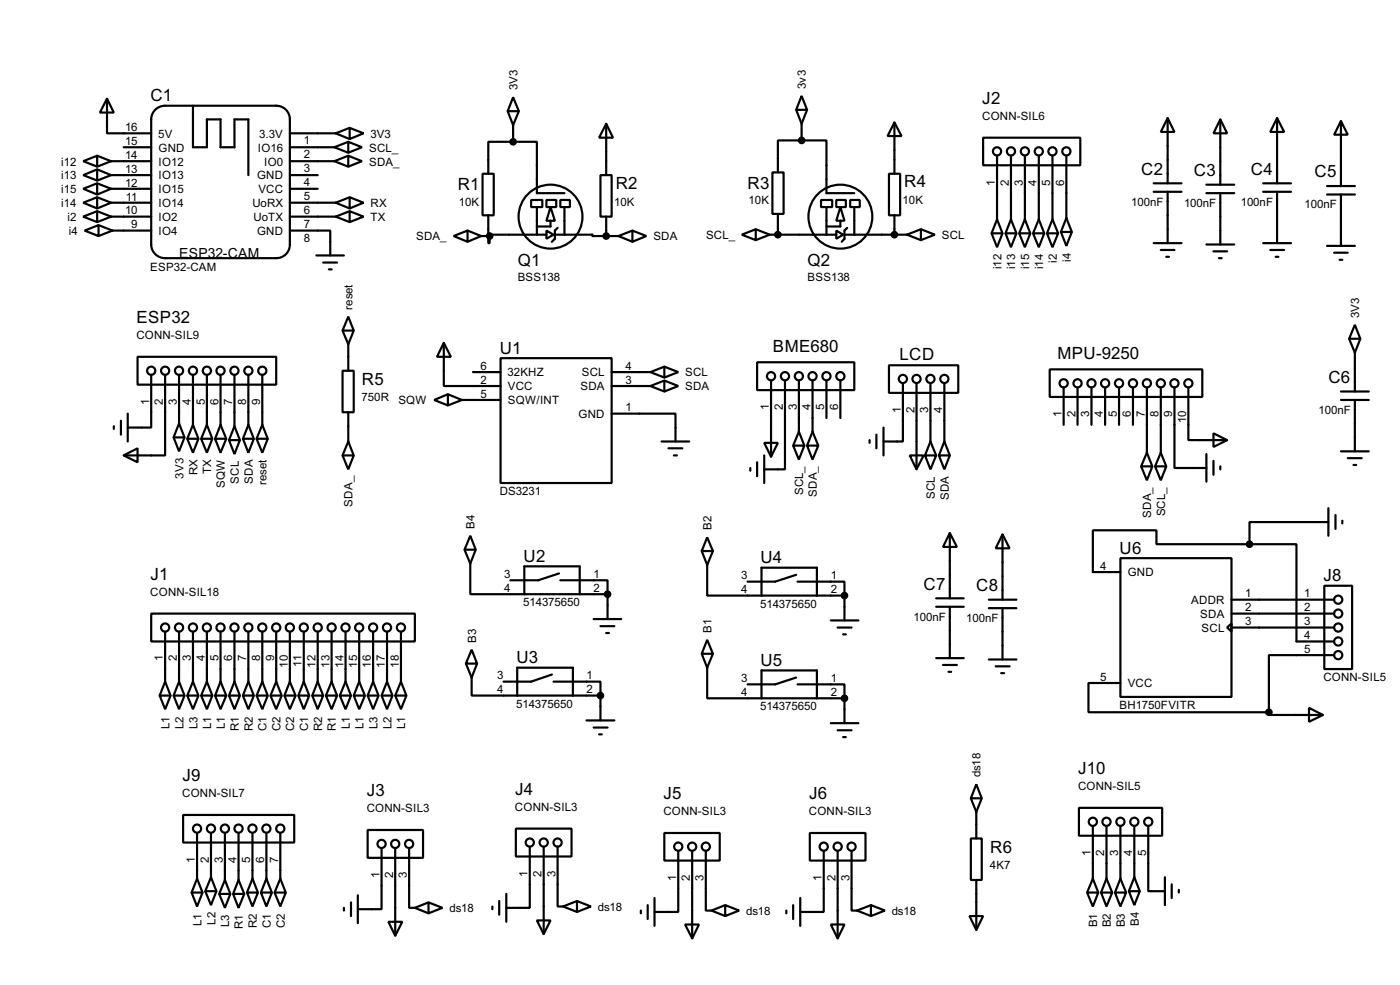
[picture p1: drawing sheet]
<svg xmlns="http://www.w3.org/2000/svg" width="256mm" height="180mm" viewBox="0 0 256 180" stroke-linecap="round" stroke-linejoin="round" font-family="sans-serif">
<g fill="none" stroke="#000" stroke-width=".4">
<path d="M19.6 18.1l1.3 2.5h-2.6zM19.6 18.1v6.3h8.1M35.4 19.4v7.6h2.5v-5.1h2.5v5.1h2.6v-5.1h2.5v10.2M94 17.8l1.1 2.6h-2.1zM146.9 17.6l1 2.5h-2zM15.3 29.5l2.5-1v2zM15.3 32.1l2.5-1.1v2.1zM15.3 34.6l2.5-1v2zM15.3 37.1l2.5-1v2.1zM15.3 39.7l2.5-1v2zM17.8 28.5l2.6 1M17.8 31l2.6 1.1"/>
<path d="M17.8 33.6l2.6 1M17.8 36.1l2.6 1M17.8 38.7l2.6 1M20.4 37.1h7.3M20.4 39.7h7.3M20.4 29.5h7.3M20.4 32.1h7.3M20.4 34.6h7.3M20.4 29.5l-2.6 1M20.4 32.1l-2.6 1M20.4 34.6l-2.6 1M20.4 37.1l-2.6 1.1"/>
<path d="M20.4 39.7l-2.6 1M22.7 27h5M28.3 20.3a2.57 2.57 0 0 1 2-.9h20.3a2.48 2.48 0 0 1 2.5 2.5v22.9a2.48 2.48 0 0 1-2.5 2.5h-20.3a2.52 2.52 0 0 1-2.6-2.5v-22.9l.1-.6zM53.1 37.1h8.4M53.1 39.7h8.4M53.1 29.5h8.2M53.1 27h8.2M53.1 32.1h5.1M53.1 34.6h5.1M53.1 24.4h8.4M61.3 29.5l2.5 1M61.3 27l2.5 1"/>
<path d="M61.5 37.1l2.6 1.1M61.5 39.7l2.6 1M61.5 24.4l2.6 1.1M63.8 28.5l2.5 1-2.5 1zM63.8 26l2.5 1-2.5 1zM63.8 28.5l-2.5 1M63.8 26l-2.5 1M64.1 36.1l2.5 1-2.5 1.1zM64.1 38.7l2.5 1-2.5 1zM64.1 23.4l2.5 1-2.5 1.1zM64.1 36.1l-2.6 1M64.1 38.7l-2.6 1"/>
<path d="M64.1 23.4l-2.6 1M88.4 31.8h2.1v7.6h-2.1zM89.5 39.4v5.1h.2v-1.3M93 20.4l1 2.5M94 26h4.4v9.4h5M94 26h-4.5v5.8M94 22.9v3.1M95.1 20.4l-1.1 2.5M97.3 36.6h2.1v1.3h-2.1zM98.4 37.9v5.1M100.1 36.6h1.8v1.3h-1.8zM100.9 37.9l.8 2.5h-1.6z"/>
<path d="M102.7 36.6h1.7v1.3h-1.7zM103.4 37.9v5.1M110 32.1h2.1v7.6h-2.1zM111.1 22.7l1.2 2.5h-2.5zM111.1 22.7v9.4M111.1 39.7v3.5M141.5 31.6h2.1v7.6h-2.1zM142.5 39.2v3.8M145.9 20.1l1 2.6M146.9 25.7h4.5v9.7h5.1M146.9 25.7h-4.4v5.9M146.9 22.7v3"/>
<path d="M147.9 20.1l-1 2.6M150.4 36.6h2.1v1.3h-2.1zM151.4 37.9v5.1M153.2 36.6h1.8v1.3h-1.8zM154 37.9l.7 2.5h-1.5zM155.8 36.6h1.7v1.3h-1.7zM156.5 37.9v5.1M162.9 31.8h2v7.6h-2zM163.9 22.4l1.3 2.5h-2.6zM163.9 22.4v9.4M163.9 39.4v3.6M180.1 25.2h17.8v5.1h-17.8z"/>
<path d="M182.7 28.5v11.7M185.2 28.5v11.7M187.8 28.5v11.7M190.3 28.5v11.7M192.8 28.5v11.7M195.4 28.5v11.4M195.4 39.9l1 2.6M195.4 39.9l-1 2.6M211.4 35.1h5.1M211.4 33.6h5.1M213.9 21.6l1.3 2.6h-2.5zM213.9 21.6v12"/>
<path d="M213.9 35.1v9.4M221 35.4h5.1M221 33.8h5.1M223.6 21.9l1.2 2.5h-2.5zM223.6 21.9v11.9M223.6 35.4v9.4M231.4 35.1h5.1M231.4 33.6h5.1M234 21.6l1.3 2.6h-2.6zM234 21.6v12M234 35.1v9.4M243.1 35.6h5.1"/>
<path d="M243.1 34.1h5.1M245.7 22.2l1.2 2.5h-2.5zM245.7 22.2v11.9M245.7 35.6v9.4M15.5 42.2l2.6-1v2zM18.1 41.2l2.5 1M20.6 42.2h7.1M20.6 42.2l-2.5 1M53.1 42.2h7.4v4.6M58 46.8h5M59.2 48.1h2.6M60.3 49.3h.5"/>
<path d="M63.8 58l1 2.5h-2zM83.1 43.2l2.6-1v2.1zM85.7 42.2l2.5 1M88.2 43.2h1.5M88.2 43.2l-2.5 1.1M100.1 42.2l1.3 .8-1.3 .7zM100.1 43h-10.4v.2M100.9 40.4v1.1h-2.5M101.7 43h4M102.2 41.7l-.5 .5v1.5l-.6 .6M106 43h2.5v.2h2.6M111.1 43.2h2.2"/>
<path d="M113.3 43.2l2.6 1.1M115.9 42.2l2.5 1-2.5 1.1zM115.9 42.2l-2.6 1M135.9 43l2.6-1v2zM138.5 42l2.5 1M141 43h12.2M141 43l-2.5 1M153.2 42.2l1.3 .8-1.3 .7zM154 40.4v1.1h-2.6M154.7 43h4.1M155.2 41.7l-.5 .5v1.5l-.5 .6M159.1 43h7.1"/>
<path d="M166.2 43l2.5 1M168.7 42l2.6 1-2.6 1zM168.7 42l-2.5 1M181.7 42.7h2l-1 2.6zM182.7 40.2l1 2.5M182.7 40.2l-1 2.5M184.2 42.7h2l-1 2.6zM185.2 40.2l1 2.5M185.2 40.2l-1 2.5M186.7 42.7h2.1l-1 2.6zM187.8 40.2l1 2.5M187.8 40.2l-1.1 2.5"/>
<path d="M189.3 42.7h2l-1 2.6zM190.3 40.2l1 2.5M190.3 40.2l-1 2.5M191.8 42.7h2.1l-1.1 2.6zM192.8 40.2l1.1 2.5M192.8 40.2l-1 2.5M194.4 42.5h2l-1 2.5zM211.4 44.5h5.1M212.7 45.8h2.5M213.7 47h.5M221 44.8h5.1M222.3 46h2.5"/>
<path d="M223.3 47.3h.5M231.4 44.5h5.1M232.7 45.8h2.6M233.7 47h.5M243.1 45h5.1M244.4 46.3h2.5M245.4 47.6h.5M248.2 59.5l1 2.5h-2zM20.9 78v.5M22.2 77v2.6M23.4 75.7v5.1M25.2 65.3h25.4v5.1h-25.4z"/>
<path d="M27.7 68.6v9.7h-4.3M30.3 68.6v14.8h-7.6M32.8 68.6v8.9M32.8 77.5l1 2.6M32.8 77.5l-1 2.6M35.4 68.6v9.2M35.4 77.8l1 2.5M35.4 77.8l-1.1 2.5M37.9 68.6v9.2M37.9 77.8l1 2.5M37.9 77.8l-1 2.5M40.4 68.6v9.2"/>
<path d="M40.4 77.8l1.1 2.5M40.4 77.8l-1 2.5M43 68.6v9.4M43 78l1 2.6M43 78l-1 2.6M45.5 68.6v9.2M45.5 77.8l1 2.5M45.5 77.8l-1 2.5M48.1 68.6v9.2M48.1 77.8l1 2.5M48.1 77.8l-1.1 2.5M62.8 67.9h2v7.6h-2z"/>
<path d="M62.8 60.5l1 2.5M63.8 63v4.9M63.8 75.5v5.3M64.8 60.5l-1 2.5M79.6 73.2l2.5-1v2zM81.3 62.8l1.3 2.5h-2.5zM81.3 62.8v7.9h10.4M82.1 72.2l2.5 1M84.6 73.2h7.1M84.6 73.2l-2.5 1M86.7 68.1h5M91.7 65.6h20.4v22.8h-20.4z"/>
<path d="M112.1 75.7h11.7v5.1M112.1 68.1h7.1M112.1 70.7h7.1M119.2 68.1l2.5 1M119.2 70.7l2.5 1M121.7 67.1l2.6 1-2.6 1zM121.7 69.7l2.6 1-2.6 1zM121.7 67.1l-2.5 1M121.7 69.7l-2.5 1M138.7 66.3h17.8v5.1h-17.8zM141.3 69.7v13.9M143.8 69.7v16.2h-3.8"/>
<path d="M146.4 69.7v9.3M146.4 79l1 2.6M146.4 79l-1.1 2.6M148.9 69.7v9.3M148.9 79l1 2.6M148.9 79l-1 2.6M151.4 69.7v6.8M154 69.7v6.8M160.6 79.6v2.5M161.9 78.3v5.1M162.9 66.9h12.7v5h-12.7zM165.4 70.2v10.6h-3.5"/>
<path d="M167.9 70.2v15.7M170.5 70.2v10.6M173 70.2v10.6M192.3 67.6h28v5.1h-28zM194.9 70.9v6.9M197.4 70.9v6.9M200 70.9v6.9M202.5 70.9v6.9M205 70.9v6.9M207.6 70.9v6.9M210.1 70.9v12M212.7 70.9v12"/>
<path d="M215.2 70.9v14.8h5.8M217.7 70.9v9.7h7.1M222.3 79.3l2.5 1.3-2.5 1.2zM245.7 73.2h5.1M245.7 71.7h5.1M247.2 62l1 2.6M248.2 64.6v7.1M248.2 73.2v9.4M249.2 62l-1 2.6M22.7 83.4l2.5-1.3v2.5zM31.8 80.1h2l-1 2.5zM34.3 80.3h2.1l-1 2.6z"/>
<path d="M36.9 80.3h2l-1 2.6zM39.4 80.3h2.1l-1.1 2.6zM42 80.6h2l-1 2.5zM44.5 80.3h2l-1 2.6zM47 80.3h2.1l-1 2.6zM62.8 83.4h2l-1 2.5zM63.8 80.8l1 2.6M63.8 80.8l-1 2.6M86.2 98.1l1 2.5h-2.1zM121.2 80.8h5.1M122.5 82.1h2.5M123.5 83.4h.5"/>
<path d="M129.6 98.4l1 2.5h-2zM137.5 85.7v.5M138.7 84.6v2.6M140 81.1h2.5l-1.2 2.5zM140 83.4v5M145.3 81.6h2.1l-1 2.5zM147.9 81.6h2l-1 2.5zM159.3 80.6v.5M166.7 83.4h2.5l-1.3 2.5zM169.5 83.4h2l-1 2.5zM170.5 80.8l1 2.6M170.5 80.8l-1 2.6"/>
<path d="M172 83.4h2l-1 2.5zM173 80.8l1 2.6M173 80.8l-1 2.6M174 97.6l1.3 2.5h-2.5zM174 97.6v11.9M183.7 97.8l1.3 2.6h-2.6zM183.7 97.8v12M209.1 85.4h2l-1 2.5zM210.1 82.9l1 2.5M210.1 82.9l-1 2.5M211.6 85.4h2.1l-1 2.5zM212.7 82.9l1 2.5"/>
<path d="M212.7 82.9l-1.1 2.5M221 83.1v5.1M222.3 84.4v2.5M223.6 85.4v.5M228.9 99.6h8.6v17.8h6.9M228.9 99.6h-17v-2.5h-11.7v7.6h5.1M243.4 95.6h-14.5v4M243.4 93v5.1M244.7 94.3v2.5M245.7 82.6h5.1M245.9 95.3v.5M246.9 83.9h2.6"/>
<path d="M248 85.1h.5M27.7 112.3h48.3v5.1h-48.3zM30.3 115.6v9.2M32.8 115.6v9.2M35.4 115.6v9.2M37.9 115.6v9.2M40.4 115.6v9.2M43 115.6v9.2M45.5 115.6v9.2M48.1 115.6v9.2M50.6 115.6v9.2M53.1 115.6v9.2"/>
<path d="M55.7 115.6v9.2M58.2 115.6v9.2M60.8 115.6v9.2M63.3 115.6v9.2M65.8 115.6v9.2M68.4 115.6v9.2M70.9 115.6v9.2M73.5 115.6v9.2M85.1 100.6l1.1 2.6M86.2 103.2v5.6h25.1M86.4 118.9l1 2.6h-2zM87.2 100.6l-1 2.6"/>
<path d="M96.1 108.8v-5.1h10.1v5.1M102.4 105l-3.8 1.2h-5.1M102.7 106.2h8.6v2.6M108.8 113.3h5M110 114.6h2.6M111.1 115.9h.5M111.3 108.8v4.5M128.6 100.9l1 2.5M128.6 119.7l1 2.5M129.6 117.1l1 2.6h-2zM129.6 103.4v5.6h25.1M130.6 100.9l-1 2.5"/>
<path d="M130.6 119.7l-1 2.5M139.5 109v-5.1h10.2v5.1M145.9 105.2l-3.9 1.3h-5M146.1 106.5h8.6v2.5M152.2 113.6h5.1M153.5 114.9h2.5M154.5 116.1h.5M154.7 109v4.6M171.5 111.1h5.1M171.5 109.5h5.1M174 111.1v9.4M181.2 109.8h5"/>
<path d="M181.2 111.3h5M183.7 111.3v9.4M205.3 102.2h20.3v25.4h-20.3zM224.8 114.9l.8-.8v1.5zM225.6 109.8h18.8M225.6 114.9h18.8M225.6 112.3h18.8M242.6 107.2h5.1v15.3h-5.1zM244.4 119.9h-11.9v10.5M29.3 127.3h2l-1 2.5zM30.3 124.8l1 2.5M30.3 124.8l-1 2.5"/>
<path d="M31.8 127.3h2l-1 2.5zM32.8 124.8l1 2.5M32.8 124.8l-1 2.5M34.3 127.3h2.1l-1 2.5zM35.4 124.8l1 2.5M35.4 124.8l-1.1 2.5M36.9 127.3h2l-1 2.5zM37.9 124.8l1 2.5M37.9 124.8l-1 2.5M39.4 127.3h2.1l-1.1 2.5zM40.4 124.8l1.1 2.5M40.4 124.8l-1 2.5"/>
<path d="M42 127.3h2l-1 2.5zM43 124.8l1 2.5M43 124.8l-1 2.5M44.5 127.3h2l-1 2.5zM45.5 124.8l1 2.5M45.5 124.8l-1 2.5M47 127.3h2.1l-1 2.5zM48.1 124.8l1 2.5M48.1 124.8l-1.1 2.5M49.6 127.3h2l-1 2.5zM50.6 124.8l1 2.5M50.6 124.8l-1 2.5"/>
<path d="M52.1 127.3h2.1l-1.1 2.5zM53.1 124.8l1.1 2.5M53.1 124.8l-1 2.5M54.7 127.3h2l-1 2.5zM55.7 124.8l1 2.5M55.7 124.8l-1 2.5M57.2 127.3h2l-1 2.5zM58.2 124.8l1 2.5M58.2 124.8l-1 2.5M59.7 127.3h2.1l-1 2.5zM60.8 124.8l1 2.5M60.8 124.8l-1.1 2.5"/>
<path d="M62.3 127.3h2l-1 2.5zM63.3 124.8l1 2.5M63.3 124.8l-1 2.5M64.8 127.3h2.1l-1.1 2.5zM65.8 124.8l1.1 2.5M65.8 124.8l-1 2.5M67.4 127.3h2l-1 2.5zM68.4 124.8l1 2.5M68.4 124.8l-1 2.5M69.9 127.3h2l-1 2.5zM70.9 124.8l1 2.5M70.9 124.8l-1 2.5"/>
<path d="M72.4 127.3h2.1l-1 2.5zM73.5 124.8l1 2.5M73.5 124.8l-1.1 2.5M85.4 121.5l1 2.5M86.4 124v3.3h23.6M87.4 121.5l-1 2.5M94.8 127.3v-5.1h10.2v5.1M101.1 123.5l-3.8 1.3h-5M101.4 124.8h8.6v2.5M107.5 131.9h5.1M108.8 133.2h2.5M109.8 134.4h.5"/>
<path d="M110 127.3v4.6M129.6 122.2v5.6h25.1M139.5 127.8v-5.1h10.2v5.1M145.9 124l-3.9 1.3h-5M146.1 125.3h8.6v2.5M152.2 132.4h5.1M153.5 133.7h2.5M154.5 134.9h.5M154.7 127.8v4.6M171.5 120.5h5.1M172.8 121.7h2.5M173.8 123h.5"/>
<path d="M181.2 120.7h5M182.4 122h2.6M183.4 123.2h.6M205.3 125h-5.9v5.4h33.1M232.5 130.4v.5h9.9M239.8 129.6l2.6 1.3-2.6 1.2zM33.6 149.2h20.3v5h-20.3zM36.1 152.5v8.3M38.7 152.5v8.1M41.2 152.5v8.6M43.7 152.5v8.6M46.3 152.5v8.3"/>
<path d="M48.8 152.5v8.3M51.4 152.5v8.3M67.4 151.9h10.1v5.1h-10.1zM69.9 155.2v11.2h-4.3M72.4 155.2v16.1M75 155.2v11h1M94.5 151.7h10.2v5.1h-10.2zM97.1 155v11.2h-4.3M99.6 155v16M102.2 155v10.9h1M121.7 152.5h10.2v5h-10.2zM124.3 155.8v11.1h-4.4"/>
<path d="M126.8 155.8v16M129.3 155.8v10.9h1.1M148.4 152.5h10.2v5h-10.2zM150.9 155.8v11.1h-4.3M153.5 155.8v16M156 155.8v10.9h1M177.9 153.5h2v7.6h-2zM177.9 146.1l1 2.5M178.9 143.6l1 2.5h-2zM178.9 148.6v4.9M179.9 146.1l-1 2.5M197.7 147.9h15.2v5.1h-15.2z"/>
<path d="M200.2 151.2v9.6M202.7 151.2v9.6M205.3 151.2v9.6M207.8 151.2v9.4M210.4 151.2v11.9h3M35.1 163.4h2l-1 2.5zM36.1 160.8l1 2.6M36.1 160.8l-1 2.6M37.6 163.1h2.1l-1 2.6zM38.7 160.6l1 2.5M38.7 160.6l-1.1 2.5M40.2 163.6h2l-1 2.6z"/>
<path d="M41.2 161.1l1 2.5M41.2 161.1l-1 2.5M42.7 163.6h2.1l-1.1 2.6zM43.7 161.1l1.1 2.5M43.7 161.1l-1 2.5M45.3 163.4h2l-1 2.5zM46.3 160.8l1 2.6M46.3 160.8l-1 2.6M47.8 163.4h2l-1 2.5zM48.8 160.8l1 2.6M48.8 160.8l-1 2.6M50.3 163.4h2.1l-1 2.5z"/>
<path d="M51.4 160.8l1 2.6M51.4 160.8l-1.1 2.6M63 166.2v.5M64.3 165.2v2.5M65.6 163.9v5.1M71.2 168.7h2.5l-1.3 2.6zM76 166.2l2.5 1M78.5 165.2l2.6 1-2.6 1zM78.5 165.2l-2.5 1M90.2 165.9v.5M91.5 164.9v2.5M92.8 163.6v5.1"/>
<path d="M98.4 168.5h2.5l-1.3 2.5zM103.2 165.9l2.5 1M105.7 164.9l2.6 1-2.6 1zM105.7 164.9l-2.5 1M117.4 166.7v.5M118.7 165.7v2.5M119.9 164.4v5.1M125.5 169.2h2.6l-1.3 2.6zM130.4 166.7l2.5 1M132.9 165.7l2.5 1-2.5 1zM132.9 165.7l-2.5 1M144.1 166.7v.5"/>
<path d="M145.3 165.7v2.5M146.6 164.4v5.1M152.2 169.2h2.5l-1.2 2.6zM157 166.7l2.6 1M159.6 165.7l2.5 1-2.5 1zM159.6 165.7l-2.6 1M177.6 167.7h2.5l-1.2 2.5zM178.9 161.1v9.1M199.2 163.4h2l-1 2.5zM200.2 160.8l1 2.6M200.2 160.8l-1 2.6M201.7 163.4h2.1l-1.1 2.5z"/>
<path d="M202.7 160.8l1.1 2.6M202.7 160.8l-1 2.6M204.3 163.4h2l-1 2.5zM205.3 160.8l1 2.6M205.3 160.8l-1 2.6M206.8 163.1h2l-1 2.6zM207.8 160.6l1 2.5M207.8 160.6l-1 2.5M213.4 160.6v5.1M214.7 161.9v2.5M216 162.9v.5"/>
<circle cx="100.8" cy="39.7" r="5.9"/>
<circle cx="153.9" cy="39.7" r="5.9"/>
<circle cx="182.6" cy="27.7" r=".75"/>
<circle cx="185.2" cy="27.7" r=".75"/>
<circle cx="187.7" cy="27.7" r=".75"/>
<circle cx="190.3" cy="27.7" r=".75"/>
<circle cx="192.8" cy="27.7" r=".75"/>
<circle cx="195.3" cy="27.7" r=".75"/>
<circle cx="27.7" cy="67.9" r=".75"/>
<circle cx="30.2" cy="67.9" r=".75"/>
<circle cx="32.8" cy="67.9" r=".75"/>
<circle cx="35.3" cy="67.9" r=".75"/>
<circle cx="37.9" cy="67.9" r=".75"/>
<circle cx="40.4" cy="67.9" r=".75"/>
<circle cx="42.9" cy="67.9" r=".75"/>
<circle cx="45.5" cy="67.9" r=".75"/>
<circle cx="48" cy="67.9" r=".75"/>
<circle cx="141.2" cy="68.9" r=".75"/>
<circle cx="143.8" cy="68.9" r=".75"/>
<circle cx="146.3" cy="68.9" r=".75"/>
<circle cx="148.8" cy="68.9" r=".75"/>
<circle cx="151.4" cy="68.9" r=".75"/>
<circle cx="153.9" cy="68.9" r=".75"/>
<circle cx="165.4" cy="69.4" r=".75"/>
<circle cx="167.9" cy="69.4" r=".75"/>
<circle cx="170.4" cy="69.4" r=".75"/>
<circle cx="173" cy="69.4" r=".75"/>
<circle cx="194.8" cy="70.2" r=".75"/>
<circle cx="197.4" cy="70.2" r=".75"/>
<circle cx="199.9" cy="70.2" r=".75"/>
<circle cx="202.4" cy="70.2" r=".75"/>
<circle cx="205" cy="70.2" r=".75"/>
<circle cx="207.5" cy="70.2" r=".75"/>
<circle cx="210.1" cy="70.2" r=".75"/>
<circle cx="212.6" cy="70.2" r=".75"/>
<circle cx="215.1" cy="70.2" r=".75"/>
<circle cx="217.7" cy="70.2" r=".75"/>
<circle cx="30.2" cy="114.9" r=".75"/>
<circle cx="32.8" cy="114.9" r=".75"/>
<circle cx="35.3" cy="114.9" r=".75"/>
<circle cx="37.9" cy="114.9" r=".75"/>
<circle cx="40.4" cy="114.9" r=".75"/>
<circle cx="42.9" cy="114.9" r=".75"/>
<circle cx="45.5" cy="114.9" r=".75"/>
<circle cx="48" cy="114.9" r=".75"/>
<circle cx="50.6" cy="114.9" r=".75"/>
<circle cx="53.1" cy="114.9" r=".75"/>
<circle cx="55.6" cy="114.9" r=".75"/>
<circle cx="58.2" cy="114.9" r=".75"/>
<circle cx="60.7" cy="114.9" r=".75"/>
<circle cx="63.3" cy="114.9" r=".75"/>
<circle cx="65.8" cy="114.9" r=".75"/>
<circle cx="68.3" cy="114.9" r=".75"/>
<circle cx="70.9" cy="114.9" r=".75"/>
<circle cx="73.4" cy="114.9" r=".75"/>
<circle cx="245.1" cy="117.4" r=".75"/>
<circle cx="245.1" cy="112.3" r=".75"/>
<circle cx="245.1" cy="109.8" r=".75"/>
<circle cx="245.1" cy="114.9" r=".75"/>
<circle cx="245.1" cy="119.9" r=".75"/>
<circle cx="36.1" cy="151.7" r=".75"/>
<circle cx="38.6" cy="151.7" r=".75"/>
<circle cx="41.2" cy="151.7" r=".75"/>
<circle cx="43.7" cy="151.7" r=".75"/>
<circle cx="46.2" cy="151.7" r=".75"/>
<circle cx="48.8" cy="151.7" r=".75"/>
<circle cx="51.3" cy="151.7" r=".75"/>
<circle cx="69.9" cy="154.5" r=".75"/>
<circle cx="72.4" cy="154.5" r=".75"/>
<circle cx="74.9" cy="154.5" r=".75"/>
<circle cx="97" cy="154.2" r=".75"/>
<circle cx="99.6" cy="154.2" r=".75"/>
<circle cx="102.1" cy="154.2" r=".75"/>
<circle cx="124.2" cy="155" r=".75"/>
<circle cx="126.8" cy="155" r=".75"/>
<circle cx="129.3" cy="155" r=".75"/>
<circle cx="150.9" cy="155" r=".75"/>
<circle cx="153.4" cy="155" r=".75"/>
<circle cx="156" cy="155" r=".75"/>
<circle cx="200.2" cy="150.4" r=".75"/>
<circle cx="202.7" cy="150.4" r=".75"/>
<circle cx="205.2" cy="150.4" r=".75"/>
<circle cx="207.8" cy="150.4" r=".75"/>
<circle cx="210.3" cy="150.4" r=".75"/>
</g>
<g fill="#000" stroke="#000" stroke-width=".4">
<circle cx="94" cy="26" r=".5"/>
<circle cx="146.8" cy="25.7" r=".5"/>
<circle cx="89.7" cy="43.2" r=".5"/>
<circle cx="111" cy="43.2" r=".5"/>
<circle cx="142.5" cy="43" r=".5"/>
<circle cx="163.8" cy="43" r=".5"/>
<circle cx="228.9" cy="99.6" r=".5"/>
<circle cx="111.3" cy="108.8" r=".5"/>
<circle cx="154.7" cy="109" r=".5"/>
<circle cx="110" cy="127.3" r=".5"/>
<circle cx="154.7" cy="127.8" r=".5"/>
<circle cx="232.4" cy="130.4" r=".5"/>
</g>
<g font-size="3.5">
<text x="27.6" y="18.5">C1</text>
<text x="180" y="19">J2</text>
<text x="83.9" y="34.7">R1</text>
<text x="112.8" y="34.5">R2</text>
<text x="137" y="34.5">R3</text>
<text x="165.7" y="34.2">R4</text>
<text x="209.1" y="31.9">C2</text>
<text x="218.7" y="32.2">C3</text>
<text x="229.2" y="31.9">C4</text>
<text x="240.8" y="32.5">C5</text>
<text x="94.9" y="48.6">Q1</text>
<text x="148" y="48.6">Q2</text>
<text x="25" y="59.1">ESP32</text>
<text x="91.6" y="64.8">U1</text>
<text x="141.6" y="64.5">BME680</text>
<text x="164.8" y="65.8">LCD</text>
<text x="193.7" y="65.7">MPU-9250</text>
<text x="66.3" y="70.6">R5</text>
<text x="243.4" y="70.1">C6</text>
<text x="205.1" y="101.4">U6</text>
<text x="27.6" y="106.1">J1</text>
<text x="95.9" y="102.9">U2</text>
<text x="139.3" y="103.1">U4</text>
<text x="169.2" y="107.9">C7</text>
<text x="242.5" y="106.4">J8</text>
<text x="178.9" y="108.2">C8</text>
<text x="94.6" y="121.4">U3</text>
<text x="139.3" y="121.9">U5</text>
<text x="33.4" y="143">J9</text>
<text x="197.5" y="141.7">J10</text>
<text x="67.2" y="145.8">J3</text>
<text x="94.4" y="145.5">J4</text>
<text x="121.6" y="146.3">J5</text>
<text x="148.2" y="146.3">J6</text>
<text x="181.4" y="156.2">R6</text>
</g>
<text font-size="2.9" x="32.8" y="47.2">ESP32-CAM</text>
<g font-size="2.4">
<text x="94.8" y="16.6" transform="rotate(-90 94.8 16.6)">3V3</text>
<text x="147.7" y="16.3" transform="rotate(-90 147.7 16.3)">3v3</text>
<text x="22.9" y="24">16</text>
<text x="179.9" y="21.9">CONN-SIL6</text>
<text x="22.9" y="26.6">15</text>
<text x="22.9" y="29.1">14</text>
<text x="29" y="25.2">5V</text>
<text x="29" y="27.8">GND</text>
<text x="47.2" y="27.8">IO16</text>
<text x="47.5" y="25.2">3.3V</text>
<text x="55.7" y="26.4">1</text>
<text x="55.7" y="28.9">2</text>
<text x="67.6" y="27.8">SCL_</text>
<text x="67.9" y="25.2">3V3</text>
<text x="11.2" y="30.3">i12</text>
<text x="11.2" y="32.8">i13</text>
<text x="11.2" y="35.3">i15</text>
<text x="22.9" y="31.7">13</text>
<text x="22.9" y="34.2">12</text>
<text x="29" y="30.3">IO12</text>
<text x="29" y="32.8">IO13</text>
<text x="29" y="35.3">IO15</text>
<text x="47.1" y="32.8">GND</text>
<text x="47.3" y="35.3">VCC</text>
<text x="48.4" y="30.3">IO0</text>
<text x="55.7" y="31.5">3</text>
<text x="55.7" y="34">4</text>
<text x="67.6" y="30.3">SDA_</text>
<text x="182.3" y="33.9" transform="rotate(-90 182.3 33.9)">1</text>
<text x="184.8" y="34" transform="rotate(-90 184.8 34)">2</text>
<text x="187.3" y="34" transform="rotate(-90 187.3 34)">3</text>
<text x="189.9" y="33.9" transform="rotate(-90 189.9 33.9)">4</text>
<text x="192.4" y="33.9" transform="rotate(-90 192.4 33.9)">5</text>
<text x="195" y="33.9" transform="rotate(-90 195 33.9)">6</text>
<text x="11.2" y="37.9">i14</text>
<text x="12.4" y="40.5">i2</text>
<text x="22.9" y="39.3">10</text>
<text x="23.1" y="36.7">11</text>
<text x="24.1" y="41.8">9</text>
<text x="29" y="37.9">IO14</text>
<text x="29" y="40.5">IO2</text>
<text x="46.2" y="37.9">UoRX</text>
<text x="46.4" y="40.5">UoTX</text>
<text x="55.7" y="36.6">5</text>
<text x="55.7" y="39.1">6</text>
<text x="55.7" y="41.6">7</text>
<text x="67.9" y="37.9">RX</text>
<text x="67.9" y="40.5">TX</text>
<text x="84.1" y="37.7">10K</text>
<text x="112.5" y="37.7">10K</text>
<text x="137.2" y="37.4">10K</text>
<text x="165.4" y="37.4">10K</text>
<text x="207.3" y="37.7">100nF</text>
<text x="216.9" y="37.9">100nF</text>
<text x="227.3" y="37.7">100nF</text>
<text x="239" y="38.1">100nF</text>
<text x="12.6" y="43">i4</text>
<text x="29" y="43">IO4</text>
<text x="47.1" y="43">GND</text>
<text x="55.7" y="44.2">8</text>
<text x="76.2" y="44">SDA_</text>
<text x="119.7" y="44">SDA</text>
<text x="129.3" y="43.7">SCL_</text>
<text x="172.5" y="43.7">SCL</text>
<text x="196.1" y="47.9" transform="rotate(-90 196.1 47.9)">i4</text>
<text x="27.5" y="49.6">ESP32-CAM</text>
<text x="94.8" y="51.5">BSS138</text>
<text x="147.9" y="51.5">BSS138</text>
<text x="183.4" y="49.3" transform="rotate(-90 183.4 49.3)">i12</text>
<text x="186" y="49.3" transform="rotate(-90 186 49.3)">i13</text>
<text x="188.6" y="49.3" transform="rotate(-90 188.6 49.3)">i15</text>
<text x="191.1" y="49.3" transform="rotate(-90 191.1 49.3)">i14</text>
<text x="193.6" y="48.2" transform="rotate(-90 193.6 48.2)">i2</text>
<text x="64.6" y="56.7" transform="rotate(-90 64.6 56.7)">reset</text>
<text x="249" y="58.2" transform="rotate(-90 249 58.2)">3V3</text>
<text x="25" y="62">CONN-SIL9</text>
<text x="88.1" y="67.7">6</text>
<text x="88.1" y="70.2">2</text>
<text x="93" y="68.9">32KHZ</text>
<text x="93" y="71.5">VCC</text>
<text x="106.3" y="71.5">SDA</text>
<text x="106.6" y="68.9">SCL</text>
<text x="114.6" y="67.7">4</text>
<text x="114.6" y="70.2">3</text>
<text x="125.5" y="68.9">SCL</text>
<text x="125.5" y="71.5">SDA</text>
<text x="27.3" y="74.1" transform="rotate(-90 27.3 74.1)">1</text>
<text x="29.9" y="74.1" transform="rotate(-90 29.9 74.1)">2</text>
<text x="32.4" y="74.1" transform="rotate(-90 32.4 74.1)">3</text>
<text x="35" y="74.1" transform="rotate(-90 35 74.1)">4</text>
<text x="37.5" y="74.1" transform="rotate(-90 37.5 74.1)">5</text>
<text x="40" y="74.1" transform="rotate(-90 40 74.1)">6</text>
<text x="42.6" y="74.1" transform="rotate(-90 42.6 74.1)">7</text>
<text x="45.1" y="74.1" transform="rotate(-90 45.1 74.1)">8</text>
<text x="47.7" y="74.1" transform="rotate(-90 47.7 74.1)">9</text>
<text x="66.3" y="73.4">750R</text>
<text x="73" y="74">SQW</text>
<text x="88.1" y="72.8">5</text>
<text x="93" y="74">SQW/INT</text>
<text x="106" y="76.5">GND</text>
<text x="114.6" y="75.3">1</text>
<text x="140.9" y="75.1" transform="rotate(-90 140.9 75.1)">1</text>
<text x="143.4" y="75.1" transform="rotate(-90 143.4 75.1)">2</text>
<text x="146" y="75.1" transform="rotate(-90 146 75.1)">3</text>
<text x="148.5" y="75.1" transform="rotate(-90 148.5 75.1)">4</text>
<text x="151" y="75.1" transform="rotate(-90 151 75.1)">5</text>
<text x="153.6" y="75.1" transform="rotate(-90 153.6 75.1)">6</text>
<text x="165" y="75.6" transform="rotate(-90 165 75.6)">1</text>
<text x="167.5" y="75.6" transform="rotate(-90 167.5 75.6)">2</text>
<text x="170.1" y="75.6" transform="rotate(-90 170.1 75.6)">3</text>
<text x="172.6" y="75.6" transform="rotate(-90 172.6 75.6)">4</text>
<text x="194.5" y="76.3" transform="rotate(-90 194.5 76.3)">1</text>
<text x="197" y="76.3" transform="rotate(-90 197 76.3)">2</text>
<text x="199.6" y="76.4" transform="rotate(-90 199.6 76.4)">3</text>
<text x="202.1" y="76.4" transform="rotate(-90 202.1 76.4)">4</text>
<text x="204.6" y="76.4" transform="rotate(-90 204.6 76.4)">5</text>
<text x="207.2" y="76.3" transform="rotate(-90 207.2 76.3)">6</text>
<text x="209.7" y="76.3" transform="rotate(-90 209.7 76.3)">7</text>
<text x="212.3" y="76.4" transform="rotate(-90 212.3 76.4)">8</text>
<text x="214.8" y="76.4" transform="rotate(-90 214.8 76.4)">9</text>
<text x="217.3" y="77.5" transform="rotate(-90 217.3 77.5)">10</text>
<text x="241.6" y="75.8">100nF</text>
<text x="33.6" y="87.6" transform="rotate(-90 33.6 87.6)">3V3</text>
<text x="36.2" y="87" transform="rotate(-90 36.2 87)">RX</text>
<text x="38.7" y="86.8" transform="rotate(-90 38.7 86.8)">TX</text>
<text x="41.2" y="89.4" transform="rotate(-90 41.2 89.4)">SQW</text>
<text x="43.8" y="88.5" transform="rotate(-90 43.8 88.5)">SCL</text>
<text x="46.3" y="88.5" transform="rotate(-90 46.3 88.5)">SDA</text>
<text x="48.9" y="88.7" transform="rotate(-90 48.9 88.7)">reset</text>
<text x="64.6" y="92.7" transform="rotate(-90 64.6 92.7)">SDA_</text>
<text x="91.5" y="90.7">DS3231</text>
<text x="147.2" y="90.7" transform="rotate(-90 147.2 90.7)">SCL_</text>
<text x="149.7" y="90.9" transform="rotate(-90 149.7 90.9)">SDA_</text>
<text x="171.3" y="91.3" transform="rotate(-90 171.3 91.3)">SCL</text>
<text x="173.8" y="91.6" transform="rotate(-90 173.8 91.6)">SDA</text>
<text x="210.9" y="94.8" transform="rotate(-90 210.9 94.8)">SDA_</text>
<text x="213.5" y="94.5" transform="rotate(-90 213.5 94.5)">SCL_</text>
<text x="87" y="96.8" transform="rotate(-90 87 96.8)">B4</text>
<text x="130.4" y="97" transform="rotate(-90 130.4 97)">B2</text>
<text x="92.4" y="105.8">3</text>
<text x="108.8" y="105.8">1</text>
<text x="135.8" y="106.1">3</text>
<text x="152.2" y="106.1">1</text>
<text x="201.6" y="104.3">4</text>
<text x="206.6" y="105.5">GND</text>
<text x="27.5" y="109">CONN-SIL18</text>
<text x="92.4" y="108.4">4</text>
<text x="95.9" y="111">514375650</text>
<text x="108.8" y="108.4">2</text>
<text x="135.8" y="108.6">4</text>
<text x="139.3" y="111.2">514375650</text>
<text x="152.2" y="108.6">2</text>
<text x="167.4" y="113.6">100nF</text>
<text x="177" y="113.9">100nF</text>
<text x="218.2" y="110.6">ADDR</text>
<text x="219.9" y="113.1">SDA</text>
<text x="228.1" y="109.4">1</text>
<text x="228.1" y="111.9">2</text>
<text x="238.9" y="109.4">1</text>
<text x="238.9" y="111.9">2</text>
<text x="87.2" y="117.6" transform="rotate(-90 87.2 117.6)">B3</text>
<text x="130.4" y="115.8" transform="rotate(-90 130.4 115.8)">B1</text>
<text x="220.1" y="115.7">SCL</text>
<text x="228.1" y="114.5">3</text>
<text x="238.9" y="114.5">3</text>
<text x="238.9" y="117">4</text>
<text x="238.9" y="119.5">5</text>
<text x="29.9" y="121.1" transform="rotate(-90 29.9 121.1)">1</text>
<text x="32.4" y="121.1" transform="rotate(-90 32.4 121.1)">2</text>
<text x="35" y="121.1" transform="rotate(-90 35 121.1)">3</text>
<text x="37.5" y="121.1" transform="rotate(-90 37.5 121.1)">4</text>
<text x="40" y="121.1" transform="rotate(-90 40 121.1)">5</text>
<text x="42.6" y="121.1" transform="rotate(-90 42.6 121.1)">6</text>
<text x="45.1" y="121.1" transform="rotate(-90 45.1 121.1)">7</text>
<text x="47.7" y="121.1" transform="rotate(-90 47.7 121.1)">8</text>
<text x="50.2" y="121.1" transform="rotate(-90 50.2 121.1)">9</text>
<text x="52.7" y="122.2" transform="rotate(-90 52.7 122.2)">10</text>
<text x="55.2" y="122.1" transform="rotate(-90 55.2 122.1)">11</text>
<text x="57.8" y="122.2" transform="rotate(-90 57.8 122.2)">12</text>
<text x="60.3" y="122.2" transform="rotate(-90 60.3 122.2)">13</text>
<text x="62.9" y="122.2" transform="rotate(-90 62.9 122.2)">14</text>
<text x="65.4" y="122.2" transform="rotate(-90 65.4 122.2)">15</text>
<text x="67.9" y="122.2" transform="rotate(-90 67.9 122.2)">16</text>
<text x="70.5" y="122.2" transform="rotate(-90 70.5 122.2)">17</text>
<text x="73" y="122.2" transform="rotate(-90 73 122.2)">18</text>
<text x="91.1" y="124.4">3</text>
<text x="107.5" y="124.4">1</text>
<text x="135.8" y="124.9">3</text>
<text x="152.2" y="124.9">1</text>
<text x="201.6" y="124.6">5</text>
<text x="206.6" y="125.8">VCC</text>
<text x="242.4" y="124.7">CONN-SIL5</text>
<text x="91.1" y="126.9">4</text>
<text x="94.5" y="129.5">514375650</text>
<text x="107.5" y="126.9">2</text>
<text x="135.8" y="127.4">4</text>
<text x="139.3" y="130">514375650</text>
<text x="152.2" y="127.4">2</text>
<text x="205.1" y="129.8">BH1750FVITR</text>
<text x="31" y="133.4" transform="rotate(-90 31 133.4)">L1</text>
<text x="33.6" y="133.4" transform="rotate(-90 33.6 133.4)">L2</text>
<text x="36.2" y="133.4" transform="rotate(-90 36.2 133.4)">L3</text>
<text x="38.7" y="133.4" transform="rotate(-90 38.7 133.4)">L1</text>
<text x="41.2" y="133.4" transform="rotate(-90 41.2 133.4)">L1</text>
<text x="43.7" y="133.8" transform="rotate(-90 43.7 133.8)">R1</text>
<text x="46.3" y="133.8" transform="rotate(-90 46.3 133.8)">R2</text>
<text x="48.9" y="133.8" transform="rotate(-90 48.9 133.8)">C1</text>
<text x="51.4" y="133.8" transform="rotate(-90 51.4 133.8)">C2</text>
<text x="53.9" y="133.8" transform="rotate(-90 53.9 133.8)">C2</text>
<text x="56.4" y="133.8" transform="rotate(-90 56.4 133.8)">C1</text>
<text x="59" y="133.8" transform="rotate(-90 59 133.8)">R2</text>
<text x="61.6" y="133.8" transform="rotate(-90 61.6 133.8)">R1</text>
<text x="64.1" y="133.4" transform="rotate(-90 64.1 133.4)">L1</text>
<text x="66.6" y="133.4" transform="rotate(-90 66.6 133.4)">L1</text>
<text x="69.1" y="133.4" transform="rotate(-90 69.1 133.4)">L3</text>
<text x="71.7" y="133.4" transform="rotate(-90 71.7 133.4)">L2</text>
<text x="74.3" y="133.4" transform="rotate(-90 74.3 133.4)">L1</text>
<text x="179.7" y="142.3" transform="rotate(-90 179.7 142.3)">ds18</text>
<text x="33.4" y="145.9">CONN-SIL7</text>
<text x="67.2" y="148.7">CONN-SIL3</text>
<text x="94.3" y="148.4">CONN-SIL3</text>
<text x="121.5" y="149.2">CONN-SIL3</text>
<text x="148.2" y="149.2">CONN-SIL3</text>
<text x="197.5" y="144.6">CONN-SIL5</text>
<text x="35.7" y="157.9" transform="rotate(-90 35.7 157.9)">1</text>
<text x="38.3" y="157.9" transform="rotate(-90 38.3 157.9)">2</text>
<text x="40.8" y="157.9" transform="rotate(-90 40.8 157.9)">3</text>
<text x="43.3" y="157.9" transform="rotate(-90 43.3 157.9)">4</text>
<text x="45.9" y="157.9" transform="rotate(-90 45.9 157.9)">5</text>
<text x="48.4" y="157.9" transform="rotate(-90 48.4 157.9)">6</text>
<text x="51" y="157.9" transform="rotate(-90 51 157.9)">7</text>
<text x="69.5" y="160.7" transform="rotate(-90 69.5 160.7)">1</text>
<text x="72" y="160.7" transform="rotate(-90 72 160.7)">2</text>
<text x="74.6" y="160.7" transform="rotate(-90 74.6 160.7)">3</text>
<text x="96.7" y="160.5" transform="rotate(-90 96.7 160.5)">1</text>
<text x="99.2" y="160.5" transform="rotate(-90 99.2 160.5)">2</text>
<text x="101.8" y="160.5" transform="rotate(-90 101.8 160.5)">3</text>
<text x="123.9" y="161.2" transform="rotate(-90 123.9 161.2)">1</text>
<text x="126.4" y="161.2" transform="rotate(-90 126.4 161.2)">2</text>
<text x="128.9" y="161.2" transform="rotate(-90 128.9 161.2)">3</text>
<text x="150.5" y="161.2" transform="rotate(-90 150.5 161.2)">1</text>
<text x="153.1" y="161.2" transform="rotate(-90 153.1 161.2)">2</text>
<text x="155.6" y="161.2" transform="rotate(-90 155.6 161.2)">3</text>
<text x="181.3" y="159.1">4K7</text>
<text x="199.8" y="156.6" transform="rotate(-90 199.8 156.6)">1</text>
<text x="202.3" y="156.6" transform="rotate(-90 202.3 156.6)">2</text>
<text x="204.9" y="156.7" transform="rotate(-90 204.9 156.7)">3</text>
<text x="207.4" y="156.6" transform="rotate(-90 207.4 156.6)">4</text>
<text x="210" y="156.6" transform="rotate(-90 210 156.6)">5</text>
<text x="82.4" y="167">ds18</text>
<text x="109.5" y="166.7">ds18</text>
<text x="136.7" y="167.5">ds18</text>
<text x="163.4" y="167.5">ds18</text>
<text x="36.9" y="169.5" transform="rotate(-90 36.9 169.5)">L1</text>
<text x="39.5" y="169.2" transform="rotate(-90 39.5 169.2)">L2</text>
<text x="42" y="169.7" transform="rotate(-90 42 169.7)">L3</text>
<text x="44.5" y="170.1" transform="rotate(-90 44.5 170.1)">R1</text>
<text x="47.1" y="169.8" transform="rotate(-90 47.1 169.8)">R2</text>
<text x="49.6" y="169.8" transform="rotate(-90 49.6 169.8)">C1</text>
<text x="52.2" y="169.8" transform="rotate(-90 52.2 169.8)">C2</text>
<text x="201" y="169.7" transform="rotate(-90 201 169.7)">B1</text>
<text x="203.5" y="169.7" transform="rotate(-90 203.5 169.7)">B2</text>
<text x="206" y="169.7" transform="rotate(-90 206 169.7)">B3</text>
<text x="208.6" y="169.5" transform="rotate(-90 208.6 169.5)">B4</text>
</g>
</svg>
